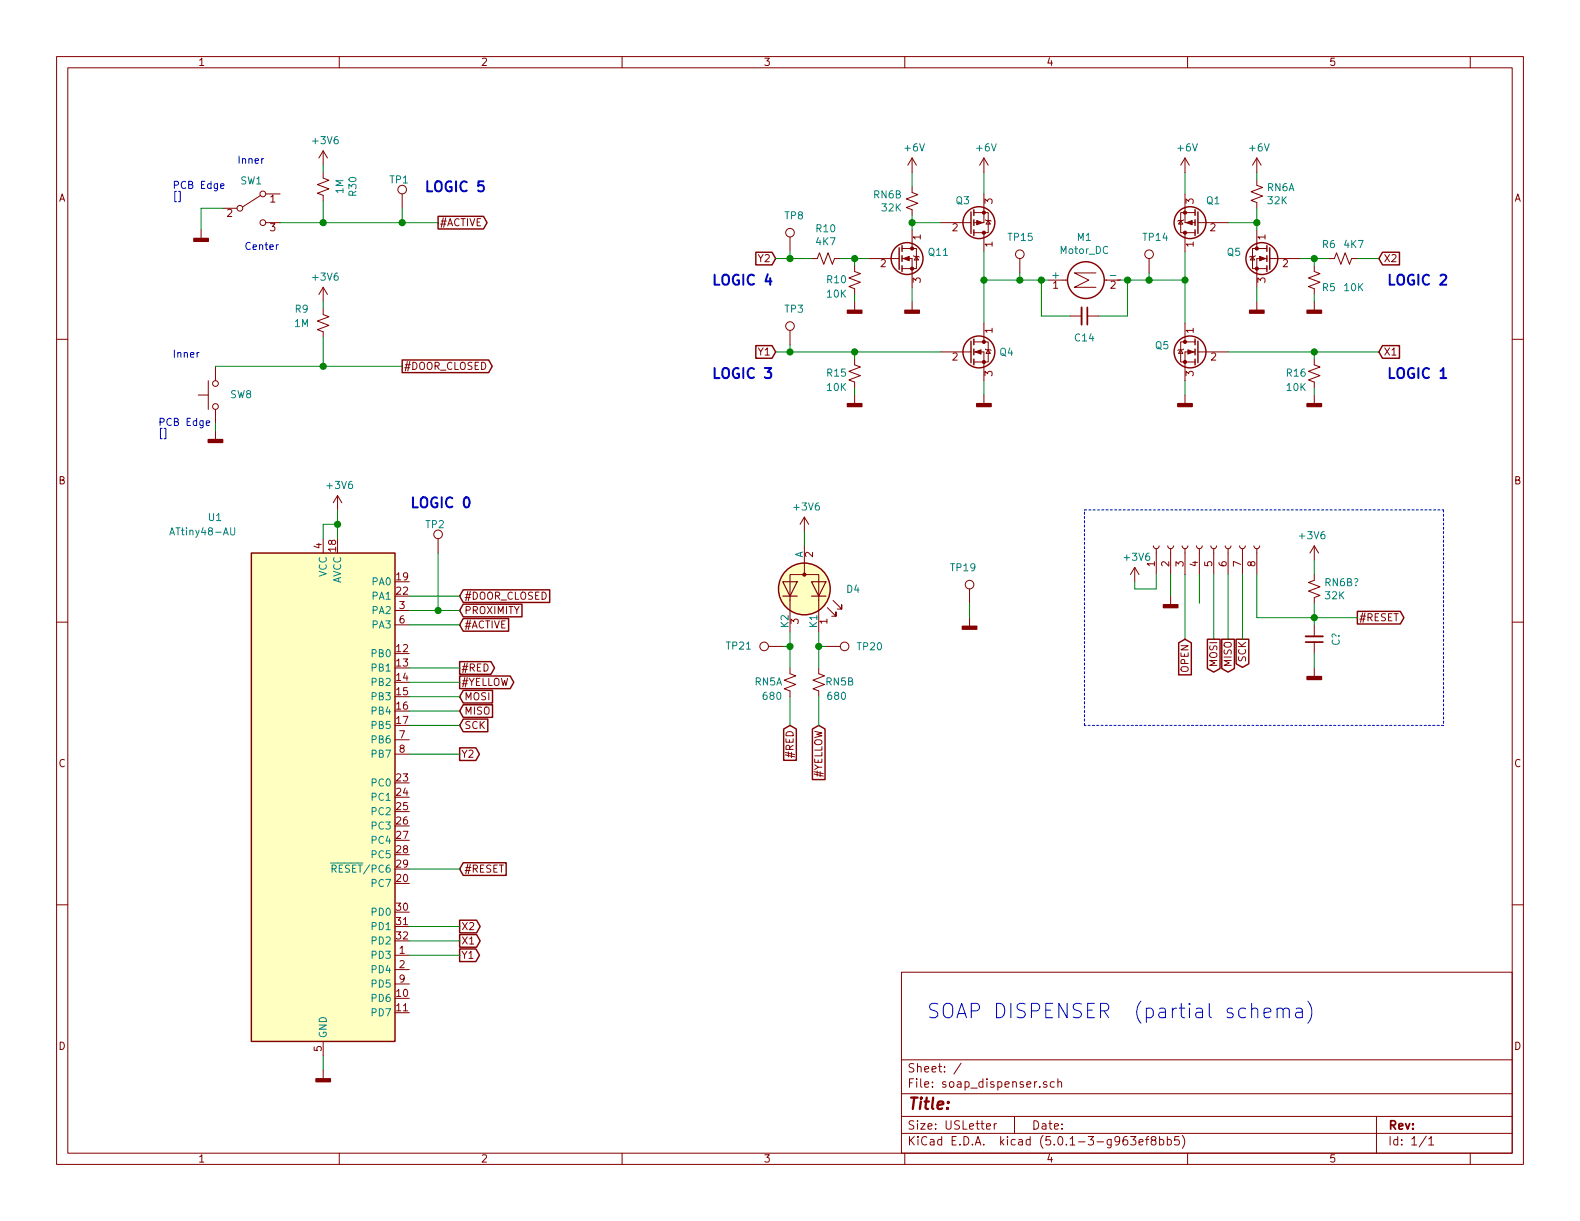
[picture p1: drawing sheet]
<svg xmlns="http://www.w3.org/2000/svg" width="279mm" height="216mm" viewBox="0 0 279 216" stroke-linecap="round" stroke-linejoin="round" font-family="sans-serif">
<g fill="none" stroke="#840000" stroke-width=".18">
<path d="M10 10h259.4v195.9h-259.4zM12 12h255.4v191.9h-255.4zM60 10v2M110 10v2M160 10v2M210 10v2M260 10v2M39.4 36.8h2.5M46.1 34.5l-3.2 2.1M47 39.4h2.5M47 34.3h2.5M57.1 30.5v1l1.1 .4-2.1 .7 2.1 .8-2.1 .8 1 .3v1.1"/>
<path d="M57.1 26.7v2.5M57.1 26.7l-.7 1.2M57.1 26.7l.8 1.2M71.1 34.3v2.5M161.3 33v1l1 .4-2 .8 2 .7-2 .8 1 .4v1M161.3 27.9v2.6M161.3 27.9l-.8 1.3M161.3 27.9l.8 1.3M166.4 39.4h5M171.5 39.4h.2M172.2 37.6h2.6v3.5h-.8M174 34.3v5.1h-1.8"/>
<path d="M174 27.9v2.6M174 27.9l-.8 1.3M174 27.9l.8 1.3M174.2 38.9l.2 .1h.7l.2 .1M174.8 39l.3 .6h-.7zM208.8 39l.4 .6h-.8zM209.3 38.9l-.1 .1h-.8l-.1 .1M209.5 27.9v2.6M209.5 34.3v5.1h1.8M209.5 27.9l-.7 1.3M209.5 27.9l.8 1.3M211.3 37.6h-2.5v3.5h.7"/>
<path d="M211.8 39.4h5.4M222.2 31.8v1l1.1 .3-2.1 .8 2.1 .8-2.1 .7 1 .4v1M222.2 27.9v2.6M222.2 27.9l-.7 1.3M222.2 27.9l.8 1.3M10 60h2M35.6 40.6v1.6M57.1 54.6v1l1.1 .4-2.1 .8 2.1 .7-2.1 .8 1 .4v1M57.1 50.8v2.5M57.1 50.8l-.7 1.3M57.1 50.8l.8 1.3M139.7 41.9v2.6"/>
<path d="M139.7 58.4v2.6M143.5 45.7h1l.4-1 .8 2 .7-2 .8 2 .4-1h1M151.1 47v1l1 .4-2 .7 2 .8-2 .8 1 .4v1M151.1 53.3v1.6M153.7 45.7h5M158.8 45.7h.2M159.5 45.7h1.8v5.1M159.5 43.9h1.8M161.3 43.9h.8v3.6h-2.6M161.3 40.6v3.3M161.3 53.3v1.6M161.5 45.2l.2 .1h.7l.2 .2"/>
<path d="M162.1 45.3l.3 .7h-.7zM172.2 41.1h1.8M174 41.1v3.4M174 57.2v3.3M180.3 45.7v2.6M185.4 49.5h3.4M189.2 55.9h2.1M192.3 55.9h2M193.8 48.3h-3.8l2.5 1.2-2.5 1.3h3.8M195.3 49.5h2.8M203.2 45.7v2.6M209.5 41.1v3.4"/>
<path d="M209.5 57.2v3.3M209.5 41.1h1.8M221.5 45.3l.4 .7h-.8zM222 45.2l-.1 .1h-.8l-.1 .2M222.2 43.9h-.7v3.6h2.5M222.2 40.6v3.3M222.2 53.3v1.6M222.2 43.9h1.8M224 45.7h-1.8v5.1M224.5 45.7h.2M224.8 45.7h5.1M232.4 47v1l1 .4-2 .7 2 .8-2 .8 1 .4v1"/>
<path d="M232.4 53.3v1.6M234.9 45.7h1.1l.3-1 .8 2 .8-2 .7 2 .4-1h1M267.4 60h2M35.1 69.9h1.7M36.8 67.3v5.1M38.1 64.8v2.5M38.1 72.4v2.5M38.1 76.2v1.5M151.1 63.5v1l1 .4-2 .8 2 .7-2 .8 1 .4v1M151.1 69.9v1.5M166.4 62.2h5M171.5 62.2h.2"/>
<path d="M172.2 62.2h1.8v5.1M172.2 60.5h1.8M174 60.5h.8v3.5h-2.6M174 69.9v1.5M174.2 61.7l.2 .1h.7l.2 .2M174.8 61.8l.3 .7h-.7zM208.8 61.8l.4 .7h-.8zM209.3 61.7l-.1 .1h-.8l-.1 .2M209.5 60.5h-.7v3.5h2.5M209.5 60.5h1.8M209.5 69.9v1.5M211.3 62.2h-1.8v5.1"/>
<path d="M211.8 62.2h.2M212.1 62.2h5.1M232.4 63.5v1l1 .4-2 .8 2 .7-2 .8 1 .4v1M232.4 69.9v1.5M57.1 95.3v2.5M59.7 87.6l-.8 1.3M59.7 87.6v2.6M59.7 87.6l.8 1.3M77.5 95.3v2.5M142.2 91.4v2.6M142.2 96.5v5.1M142.2 91.4l-.7 1.3"/>
<path d="M142.2 91.4l.8 1.3M204 96.5l.1 .3 .3 .2 .4-.1 .2-.4M204.5 97v4.6M206.5 96.5l.1 .3 .3 .2 .4-.1 .2-.4M207 97v4.6M209 96.5l.1 .3 .4 .2 .4-.1 .2-.4M209.5 97v4.6M211.6 96.5l.1 .3 .3 .2 .4-.1 .2-.4M212.1 97v4.6M214.1 96.5l.1 .3 .4 .2 .3-.1 .2-.4M214.6 97v4.6M216.7 96.5l.1 .3 .3 .2 .4-.1 .2-.4"/>
<path d="M217.2 97v4.6M219.2 96.5l.1 .3 .3 .2 .4-.1 .2-.4M219.7 97v4.6M221.7 96.5l.1 .3 .4 .2 .4-.1 .2-.4M222.2 97v4.6M232.4 96.5v2.6M232.4 96.5l.8 1.3M232.4 96.5l-.8 1.3M10 110h2M69.8 108h2.6M69.8 110.5h2.6M135.9 114.3h2.5"/>
<path d="M139.7 106.2v-4.6h5.1v4.6M139.7 118.1v1l1 .4-2 .8 2 .7-2 .8 1 .4v1M139.7 106v5.8M144.8 118.1v1l1 .4-2 .8 2 .7-2 .8 1 .4v1M144.8 106v5.8M146 114.3h2.6M146.3 107.4l1.5 1.6v-.8v.8h-.7M147.3 106.2l1.5 1.5v-.8v.8h-.7M171.4 104.1v2.6M171.4 109.2v1.5M200.7 100.3l-.8 1.3M200.7 100.3v2.6"/>
<path d="M200.7 100.3l.7 1.3M207 105.4v1.5M232.4 101.6v1l-1 .4 2 .8-2 .7 2 .8-1 .4v1M232.4 110.5v2M232.4 113.5v2.1M232.4 118.1v1.5M267.4 110h2M69.8 130.8h2.6M69.8 133.4h2.6M10 160h2M267.4 160h2M69.8 168.9h2.6"/>
<path d="M69.8 171.5h2.6M69.8 174h2.6M159.4 171.9h108v32h-108zM57.1 184.2v2.5M57.1 189.2v1.6M159.4 197.4h108M159.4 193.4h108M159.4 187.4h108M170 188l-1.3 1.9M174.4 199.2l.8-.2-.1-.2-.4-.1-.3 .2 .1 .7h.6M175.8 198.7v1M176.2 198.7l-.3 .1-.1 .2"/>
<path d="M179.4 197.4v3M185.1 191.3a.37 .37 0 0 0-.6 .2l.1 .2 .5 .1 .1 .2-.3 .3-.4-.1M186.4 191.3h-.4l-.3 .2 .1 .6 .2 .2 .4-.1M187.1 191.4v-.1a.37 .37 0 0 1 .6 .2v.8M187.1 190.8v1.5M243.4 197.4v6.5M60 203.9v2M110 203.9v2M159.4 200.4h108M160 203.9v2M199.9 201h1l-.5 .5 .4 .2v.6l-.2 .2-.7-.2M201.4 202l.7-.2v-.3h-.4l-.3 .2 .1 .7h.6"/>
<path d="M202.6 201.5h.5M203.1 201h-.3v.2v1.3M203.9 201.6l-.3-.3v-.2a.48 .48 0 0 1 .7-.1l.1 .2-.1 .3-.6 .2a.48 .48 0 0 0-.1 .6l.3 .2 .4-.2 .1-.4-.3-.3M205.1 201.5h.4l.3 .3-.1 .5-.2 .2-.4-.1M205.1 201v1.5M206.4 201.5h.5l.2 .3v.5l-.2 .2-.5-.1M206.4 201v1.5M208.5 201h-.7l-.1 .7 .2-.2 .5 .1 .2 .2-.1 .5-.2 .2-.6-.2M209.1 200.8a1.71 1.71 0 0 1 0 2.2M210 203.9v2M252.2 200.9l-1.2 1.9M252.7 201.4l.4-.4v1.5"/>
<path d="M252.7 202.5h.8M260 203.9v2"/>
<circle cx="42.4" cy="36.8" r=".51"/>
<circle cx="46.5" cy="34.3" r=".51"/>
<circle cx="46.5" cy="39.4" r=".51"/>
<circle cx="71.1" cy="33.5" r=".76"/>
<circle cx="139.7" cy="57.7" r=".76"/>
<circle cx="139.7" cy="41.1" r=".76"/>
<circle cx="180.3" cy="45" r=".76"/>
<circle cx="203.2" cy="45" r=".76"/>
<circle cx="38.1" cy="71.9" r=".51"/>
<circle cx="38.1" cy="67.8" r=".51"/>
<circle cx="77.5" cy="94.5" r=".76"/>
<circle cx="135.1" cy="114.3" r=".76"/>
<circle cx="149.4" cy="114.3" r=".76"/>
<circle cx="171.4" cy="103.4" r=".76"/>
</g>
<g fill="#ffffc2" stroke="#ffffc2" stroke-width=".18">
<path d="M44.4 97.8h25.4v86.4h-25.4z"/>
<circle cx="142.2" cy="104.1" r="4.6"/>
</g>
<g fill="none" stroke="#840000" stroke-width=".25">
<path d="M77.5 38.3h8l.6 1.1-.6 1.1h-8zM171.7 37.5v3.8M172.2 37.1v1M172.2 38.9v1M211.3 37.1v1M211.3 38.9v1M211.8 37.5v3.8M133.7 44.6h2.8l.7 1.1-.7 1.1h-2.8zM159 43.8v3.8M159.5 43.4v1.1M159.5 45.2v1M159.5 47v1"/>
<path d="M172.2 40.6v1.1M172.2 59.9v1.1M211.3 40.6v1.1M211.3 59.9v1.1M224 43.4v1.1M224 45.2v1M224 47v1M224.5 43.8v3.8M244.5 44.6h3v2.2h-3l-.7-1.1zM71.1 63.7h15.3l.6 1.1-.6 1.1h-15.3zM133.7 61.1h2.8l.7 1.1-.7 1.1h-2.8zM171.7 60.3v3.8"/>
<path d="M172.2 61.7v1M172.2 63.5v1M211.3 61.7v1M211.3 63.5v1M211.8 60.3v3.8M244.5 61.1h3v2.2h-3l-.7-1.1zM44.4 97.8h25.4v86.4h-25.4zM81.3 117h5.5l.7 1.1-.7 1.1h-5.5zM81.3 119.5h8.9l.7 1.2-.7 1.1h-8.9zM81.9 106.8h10.4v2.3h-10.4l-.6-1.1zM81.9 109.4h8v2.2h-8l-.6-1.1zM81.9 104.3h15.3v2.2h-15.3l-.6-1.1z"/>
<path d="M208.4 113.7l1.1-.7 1.2 .7v5.6h-2.3zM213.5 113h2.2v5.2l-1.1 .6-1.1-.6zM216.1 113h2.2v5.2l-1.1 .6-1.1-.6zM218.6 113h2.2v4.4l-1.1 .6-1.1-.6zM240 108.1h7.6l.7 1.1-.7 1.1h-7.6zM81.3 132.2h2.9l.6 1.2-.6 1.1h-2.9zM81.9 127.2h4.4v2.2h-4.4l-.6-1.1zM81.9 124.6h5.2v2.2h-5.2l-.6-1.1zM81.9 122.1h5.2v2.2h-5.2l-.6-1.1zM138.6 128.9l1.1-.6 1.1 .6v5.5h-2.2zM143.7 128.9l1.1-.6 1.1 .6v8.9h-2.2zM81.9 152.6h7.6v2.2h-7.6l-.6-1.1z"/>
<path d="M81.3 167.8h2.9l.6 1.1-.6 1.1h-2.9zM81.3 162.7h3l.6 1.1-.6 1.1h-3zM81.3 165.3h3l.6 1.1-.6 1.1h-3z"/>
<circle cx="173.1" cy="39.4" r="2.82"/>
<circle cx="210.4" cy="39.4" r="2.82"/>
<circle cx="160.4" cy="45.7" r="2.82"/>
<circle cx="192" cy="49.5" r="3.3"/>
<circle cx="223.1" cy="45.7" r="2.82"/>
<circle cx="173.1" cy="62.2" r="2.82"/>
<circle cx="210.4" cy="62.2" r="2.82"/>
<circle cx="142.2" cy="104.1" r="4.6"/>
</g>
<path d="M40.8 93.3v1.1l.2 .2h.3l.2-.2v-1.1M58.4 152.6h1.3M58.7 153.6h.6l.2-.2-.1-.3-.2-.1h-.5v1.2M59 153.6l.5 .6" fill="none" stroke="#008484" stroke-width=".18"/>
<g fill="#840000" stroke="#840000" stroke-width=".18">
<path d="M210.1 61.8l1 .4-1 .4z"/>
<path d="M172.7 39l1 .4-1 .4z"/>
<path d="M222.8 45.3l1 .4-1 .4z"/>
<path d="M159.8 45.7l1-.4v.8z"/>
<path d="M209.8 39.4l1-.4v.8z"/>
<path d="M172.5 62.2l1-.4v.8z"/>
<circle cx="209.5" cy="64" r=".28"/>
<circle cx="209.5" cy="60.5" r=".28"/>
<circle cx="174" cy="37.6" r=".28"/>
<circle cx="174" cy="41.1" r=".28"/>
<circle cx="222.2" cy="47.5" r=".28"/>
<circle cx="222.2" cy="43.9" r=".28"/>
<circle cx="161.3" cy="47.5" r=".28"/>
<circle cx="161.3" cy="43.9" r=".28"/>
<circle cx="209.5" cy="37.6" r=".28"/>
<circle cx="209.5" cy="41.1" r=".28"/>
<circle cx="174" cy="64" r=".28"/>
<circle cx="174" cy="60.5" r=".28"/>
<circle cx="142.2" cy="101.6" r=".28"/>
</g>
<g fill="#840000" stroke="#840000" stroke-width=".25">
<path d="M172.7 71.4h2.6v.5h-2.6z"/>
<path d="M221 54.9h2.5v.5h-2.5z"/>
<path d="M160 54.9h2.6v.5h-2.6z"/>
<path d="M208.3 71.4h2.5v.5h-2.5z"/>
<path d="M149.9 54.9h2.5v.5h-2.5z"/>
<path d="M231.1 54.9h2.6v.5h-2.6z"/>
<path d="M34.3 42.2h2.5v.5h-2.5z"/>
<path d="M36.8 77.7h2.6v.5h-2.6z"/>
<path d="M55.9 190.8h2.5v.5h-2.5z"/>
<path d="M231.1 119.6h2.6v.5h-2.6z"/>
<path d="M205.7 106.9h2.6v.5h-2.6z"/>
<path d="M149.9 71.4h2.5v.5h-2.5z"/>
<path d="M231.1 71.4h2.6v.5h-2.6z"/>
<path d="M170.2 110.7h2.5v.6h-2.5z"/>
</g>
<g fill="none" stroke="#008400" stroke-width=".18">
<path d="M39.4 36.8h-3.8v3.8M49.5 39.4h28M57.1 29.2v1.3M57.1 35.6v3.8M71.1 36.8v2.6M161.3 30.5v2.5M161.3 38.1v2.5M161.3 39.4h5.1M174 30.5v3.8M209.5 30.5v3.8M217.2 39.4h5M222.2 30.5v1.3"/>
<path d="M222.2 36.8v3.8M57.1 53.3v1.3M57.1 59.7v5.1M137.2 45.7h6.3M139.7 44.5v1.2M148.6 45.7h5.1M151.1 45.7v1.3M151.1 52.1v1.2M161.3 50.8v2.5M174 49.5h11.4M174 44.5v12.7M180.3 48.3v1.2"/>
<path d="M184.1 49.5v6.4h5.1M198.1 49.5h11.4M199.4 49.5v6.4h-5.1M203.2 48.3v1.2M209.5 44.5v12.7M222.2 50.8v2.5M229.9 45.7h5M232.4 45.7v1.3M232.4 52.1v1.2M240 45.7h3.8M38.1 74.9v1.3M38.1 64.8h33"/>
<path d="M137.2 62.2h29.2M139.7 61v1.2M151.1 62.2v1.3M151.1 68.6v1.3M174 67.3v2.6M209.5 67.3v2.6M217.2 62.2h26.6M232.4 62.2v1.3M232.4 68.6v1.3M59.7 92.7h-2.6v2.6M59.7 90.2v5.1M77.5 97.8v10.2"/>
<path d="M142.2 94v2.5M232.4 99.1v2.5M72.4 108h8.9M72.4 110.5h8.9M72.4 105.4h8.9M72.4 118.1h8.9M138.4 114.3h1.3M139.7 111.8v6.3M144.8 114.3h1.2M144.8 111.8v6.3M171.4 106.7v2.5M204.5 101.6v2.5h-3.8v-1.2"/>
<path d="M207 101.6v3.8M209.5 101.6v11.4M212.1 101.6v5.1M214.6 101.6v11.4M217.2 101.6v11.4M219.7 101.6v11.4M222.2 101.6v7.6h17.8M232.4 106.7v3.8M232.4 115.6v2.5M72.4 133.4h8.9M72.4 120.7h8.9M72.4 128.3h8.9"/>
<path d="M72.4 125.7h8.9M72.4 123.2h8.9M139.7 123.2v5.1M144.8 123.2v5.1M72.4 153.7h8.9M72.4 168.9h8.9M72.4 163.8h8.9M72.4 166.4h8.9M57.1 186.7v2.5"/>
</g>
<g fill="#008400" stroke="#008400" stroke-width=".25">
<circle cx="222.3" cy="39.4" r=".51"/>
<circle cx="209.6" cy="49.5" r=".51"/>
<circle cx="161.3" cy="39.4" r=".51"/>
<circle cx="174" cy="49.5" r=".51"/>
<circle cx="151.1" cy="45.7" r=".51"/>
<circle cx="232.4" cy="45.7" r=".51"/>
<circle cx="199.4" cy="49.5" r=".51"/>
<circle cx="184.2" cy="49.5" r=".51"/>
<circle cx="203.2" cy="49.5" r=".51"/>
<circle cx="180.3" cy="49.5" r=".51"/>
<circle cx="57.2" cy="39.4" r=".51"/>
<circle cx="57.2" cy="64.8" r=".51"/>
<circle cx="59.7" cy="92.7" r=".51"/>
<circle cx="71.1" cy="39.4" r=".51"/>
<circle cx="139.7" cy="114.3" r=".51"/>
<circle cx="144.8" cy="114.3" r=".51"/>
<circle cx="232.4" cy="109.2" r=".51"/>
<circle cx="77.5" cy="108" r=".51"/>
<circle cx="139.7" cy="45.7" r=".51"/>
<circle cx="139.7" cy="62.2" r=".51"/>
<circle cx="151.1" cy="62.2" r=".51"/>
<circle cx="232.4" cy="62.2" r=".51"/>
</g>
<path d="M191.3 54.4v3M230.9 112.5h3" fill="none" stroke="#840000" stroke-width=".33"/>
<path d="M192.3 54.4v3M230.9 113.5h3" fill="none" stroke="#840000" stroke-width=".3"/>
<path d="M138.4 102.9h2.6l-1.3 2.5zM138.4 105.4h2.6M143.5 102.9h2.5l-1.2 2.5zM143.5 105.4h2.5" fill="none" stroke="#840000" stroke-width=".2"/>
<path d="M39 32.9l.6-.1-.1-.3h-.3l-.2 .2 .1 .6h.4M46.6 28l-.2 .1-.1 .2M49.2 43.3l-.3 .2M35.2 62.3l-.2 .1-.2 .2M36.5 74.8l.6-.1-.1-.3h-.3l-.2 .2v.6h.5M223.5 179.1l1.2-.2-.1-.5-.7-.1-.4 .3v1l.1 .2 .3 .2 .7-.2M225.8 178.5a.61 .61 0 0 1 1.1 .1v1.4M225.8 178.3v1.7M226.9 178.6a.62 .62 0 0 1 1-.2l.1 1.6M229.2 178.4l.2-.1 .8 .1 .1 .2v1.4M230.3 178.9l-.3 .1h-.6a.5 .5 0 0 0-.3 .5 .5 .5 0 0 0 .3 .5h.6l.3-.2M231.3 177a2.98 2.98 0 0 1 0 3.9" fill="none" stroke="#0000c2" stroke-width=".18"/>
<path d="M191.8 90.2h63.5M255.3 90.2v38.1M191.8 128.3v-38.1M255.3 128.3h-63.5" fill="none" stroke="#0000c2" stroke-width=".18" stroke-dasharray=".4 .4"/>
<path d="M135.8 48.5l-.4 1.3h1M254.7 66.9h1.1" fill="none" stroke="#0000c2" stroke-width=".36"/>
<text font-size="3.5" fill="#0000c2" x="163.8" y="180.1">SOAP DISPENSER (partial schema)</text>
<text font-size="2.8" fill="#840000" x="160.4" y="196.2">Title:</text>
<g font-size="2.5" fill="#0000c2">
<text x="74.9" y="33.9">LOGIC 5</text>
<text x="125.7" y="50.4">LOGIC 4</text>
<text x="245.1" y="50.4">LOGIC 2</text>
<text x="125.7" y="67">LOGIC 3</text>
<text x="245.1" y="67">LOGIC 1</text>
<text x="72.4" y="89.8">LOGIC 0</text>
</g>
<g font-size="2.1" fill="#840000">
<text x="160.4" y="189.6">Sheet: /</text>
<text x="160.4" y="192.3">File: soap_dispenser.sch</text>
<text x="160.4" y="202.5">KiCad E.D.A. kicad (5.0.1-3-g963ef8bb5)</text>
<text x="160.4" y="199.7">Size: USLetter</text>
<text x="182.4" y="199.7">Date:</text>
<text x="245.4" y="199.7">Rev:</text>
<text x="245.4" y="202.5">Id: 1/1</text>
</g>
<g font-size="1.8" fill="#840000">
<text x="35" y="11.6">1</text>
<text x="85" y="11.6">2</text>
<text x="135" y="11.6">3</text>
<text x="185" y="11.6">4</text>
<text x="235" y="11.6">5</text>
<text x="10.4" y="35.6">A</text>
<text x="47.8" y="35.8">1</text>
<text x="267.8" y="35.6">A</text>
<text x="40.2" y="38.4">2</text>
<text x="47.8" y="40.9">3</text>
<text x="77.7" y="40">#ACTIVE</text>
<text x="168.4" y="40.9">2</text>
<text x="175.5" y="36" transform="rotate(-90 175.5 36)">3</text>
<text x="211.1" y="36" transform="rotate(-90 211.1 36)">3</text>
<text x="214" y="40.9">2</text>
<text x="134.2" y="46.4">Y2</text>
<text x="155.7" y="47.2">2</text>
<text x="162.8" y="42.4" transform="rotate(-90 162.8 42.4)">1</text>
<text x="175.5" y="43.7" transform="rotate(-90 175.5 43.7)">1</text>
<text x="211.1" y="43.7" transform="rotate(-90 211.1 43.7)">1</text>
<text x="223.8" y="42.4" transform="rotate(-90 223.8 42.4)">1</text>
<text x="226.8" y="47.2">2</text>
<text x="244.6" y="46.4">X2</text>
<text x="162.8" y="50" transform="rotate(-90 162.8 50)">3</text>
<text x="186.2" y="51.1">1</text>
<text x="196.4" y="51.1">2</text>
<text x="223.8" y="50" transform="rotate(-90 223.8 50)">3</text>
<text x="175.5" y="58.9" transform="rotate(-90 175.5 58.9)">1</text>
<text x="211.1" y="58.9" transform="rotate(-90 211.1 58.9)">1</text>
<text x="71.4" y="65.4">#DOOR_CLOSED</text>
<text x="134.2" y="62.9">Y1</text>
<text x="168.4" y="63.8">2</text>
<text x="214.1" y="63.8">2</text>
<text x="244.6" y="62.9">X1</text>
<text x="175.5" y="66.5" transform="rotate(-90 175.5 66.5)">3</text>
<text x="211.1" y="66.5" transform="rotate(-90 211.1 66.5)">3</text>
<text x="10.4" y="85.6">B</text>
<text x="267.8" y="85.6">B</text>
<text x="56.9" y="97" transform="rotate(-90 56.9 97)">4</text>
<text x="59.4" y="97.5" transform="rotate(-90 59.4 97.5)">18</text>
<text x="143.8" y="98.5" transform="rotate(-90 143.8 98.5)">2</text>
<text x="204.2" y="100.2" transform="rotate(-90 204.2 100.2)">1</text>
<text x="206.8" y="100.2" transform="rotate(-90 206.8 100.2)">2</text>
<text x="209.3" y="100.2" transform="rotate(-90 209.3 100.2)">3</text>
<text x="211.8" y="100.2" transform="rotate(-90 211.8 100.2)">4</text>
<text x="214.4" y="100.2" transform="rotate(-90 214.4 100.2)">5</text>
<text x="216.9" y="100.2" transform="rotate(-90 216.9 100.2)">6</text>
<text x="219.5" y="100.2" transform="rotate(-90 219.5 100.2)">7</text>
<text x="222" y="100.2" transform="rotate(-90 222 100.2)">8</text>
<text x="70.2" y="102.6">19</text>
<text x="70.2" y="105.2">22</text>
<text x="70.6" y="107.7">3</text>
<text x="82.1" y="106">#DOOR_CLOSED</text>
<text x="70.6" y="110.2">6</text>
<text x="82.1" y="108.6">PROXIMITY</text>
<text x="82.1" y="111.1">#ACTIVE</text>
<text x="141.2" y="110.3" transform="rotate(-90 141.2 110.3)">3</text>
<text x="146.3" y="110.3" transform="rotate(-90 146.3 110.3)">1</text>
<text x="240.3" y="109.9">#RESET</text>
<text x="70.2" y="115.3">12</text>
<text x="70.2" y="117.9">13</text>
<text x="81.5" y="118.7">#RED</text>
<text x="210.2" y="118.8" transform="rotate(-90 210.2 118.8)">OPEN</text>
<text x="215.3" y="117.8" transform="rotate(-90 215.3 117.8)">MOSI</text>
<text x="217.8" y="117.8" transform="rotate(-90 217.8 117.8)">MISO</text>
<text x="220.3" y="117" transform="rotate(-90 220.3 117)">SCK</text>
<text x="70.2" y="120.4">14</text>
<text x="70.2" y="122.9">15</text>
<text x="70.2" y="125.5">16</text>
<text x="81.5" y="121.3">#YELLOW</text>
<text x="82.1" y="123.8">MOSI</text>
<text x="70.2" y="128">17</text>
<text x="70.6" y="130.6">7</text>
<text x="82.1" y="128.9">SCK</text>
<text x="82.1" y="126.4">MISO</text>
<text x="10.4" y="135.6">C</text>
<text x="70.6" y="133.1">8</text>
<text x="81.5" y="134">Y2</text>
<text x="140.3" y="133.8" transform="rotate(-90 140.3 133.8)">#RED</text>
<text x="145.4" y="137.6" transform="rotate(-90 145.4 137.6)">#YELLOW</text>
<text x="267.8" y="135.6">C</text>
<text x="70.2" y="138.2">23</text>
<text x="70.2" y="140.7">24</text>
<text x="70.2" y="143.3">25</text>
<text x="70.2" y="145.8">26</text>
<text x="70.2" y="148.3">27</text>
<text x="70.2" y="156">20</text>
<text x="70.2" y="150.9">28</text>
<text x="70.2" y="153.4">29</text>
<text x="82.1" y="154.3">#RESET</text>
<text x="70.2" y="161">30</text>
<text x="70.2" y="163.6">31</text>
<text x="70.2" y="166.1">32</text>
<text x="81.5" y="164.5">X2</text>
<text x="81.5" y="167">X1</text>
<text x="70.6" y="168.7">1</text>
<text x="70.6" y="171.2">2</text>
<text x="70.6" y="173.7">9</text>
<text x="81.5" y="169.5">Y1</text>
<text x="70.2" y="176.3">10</text>
<text x="70.2" y="178.8">11</text>
<text x="10.4" y="185.6">D</text>
<text x="56.9" y="185.9" transform="rotate(-90 56.9 185.9)">5</text>
<text x="267.8" y="185.6">D</text>
<text x="35" y="205.5">1</text>
<text x="85" y="205.5">2</text>
<text x="135" y="205.5">3</text>
<text x="185" y="205.5">4</text>
<text x="235" y="205.5">5</text>
</g>
<g font-size="1.8" fill="#0000c2">
<text x="41.9" y="29">Inner</text>
<text x="30.5" y="33.4">PCB Edge</text>
<text x="30.5" y="35.3">[]</text>
<text x="43.2" y="44.2">Center</text>
<text x="30.5" y="63.2">Inner</text>
<text x="27.9" y="75.3">PCB Edge</text>
<text x="27.9" y="77.2">[]</text>
</g>
<g font-size="1.8" fill="#008484">
<text x="55.4" y="25.5">+3V6</text>
<text x="160.1" y="26.8">+6V</text>
<text x="172.8" y="26.8">+6V</text>
<text x="208.3" y="26.8">+6V</text>
<text x="221" y="26.8">+6V</text>
<text x="42.5" y="32.6">SW1</text>
<text x="60.7" y="34.2" transform="rotate(-90 60.7 34.2)">1M</text>
<text x="63" y="34.6" transform="rotate(-90 63 34.6)">R30</text>
<text x="69" y="32.4">TP1</text>
<text x="154.5" y="35.1">RN6B</text>
<text x="224.1" y="33.8">RN6A</text>
<text x="138.8" y="38.8">TP8</text>
<text x="144.4" y="41.1">R10</text>
<text x="156" y="37.4">32K</text>
<text x="169.1" y="36.1">Q3</text>
<text x="213.4" y="36.1">Q1</text>
<text x="224.3" y="36.1">32K</text>
<text x="144.4" y="43.4">4K7</text>
<text x="164.3" y="45.2">Q11</text>
<text x="178.4" y="42.6">TP15</text>
<text x="187.5" y="44.9">Motor_DC</text>
<text x="190.5" y="42.6">M1</text>
<text x="202.2" y="42.6">TP14</text>
<text x="217" y="45.2">Q5</text>
<text x="233.9" y="43.9">R6</text>
<text x="237.8" y="43.9">4K7</text>
<text x="55.4" y="49.6">+3V6</text>
<text x="146.3" y="50.1">R10</text>
<text x="146.3" y="52.6">10K</text>
<text x="186.2" y="49.3">+</text>
<text x="196.6" y="49.3">-</text>
<text x="233.9" y="51.5">R5</text>
<text x="237.8" y="51.5">10K</text>
<text x="52.1" y="57.8">1M</text>
<text x="52.2" y="55.3">R9</text>
<text x="138.8" y="55.3">TP3</text>
<text x="176.8" y="62.9">Q4</text>
<text x="190.1" y="60.4">C14</text>
<text x="204.3" y="61.7">Q5</text>
<text x="40.7" y="70.4">SW8</text>
<text x="146.3" y="66.6">R15</text>
<text x="146.3" y="69.1">10K</text>
<text x="227.6" y="66.6">R16</text>
<text x="227.6" y="69.1">10K</text>
<text x="58" y="86.5">+3V6</text>
<text x="30.6" y="94.7">ATtiny48-AU</text>
<text x="36.9" y="92.1">U1</text>
<text x="75.3" y="93.4">TP2</text>
<text x="140.5" y="90.3">+3V6</text>
<text x="229.9" y="95.4">+3V6</text>
<text x="142" y="98.7" transform="rotate(-90 142 98.7)">A</text>
<text x="168.2" y="101">TP19</text>
<text x="199" y="99.2">+3V6</text>
<text x="57.8" y="102" transform="rotate(-90 57.8 102)">VCC</text>
<text x="60.3" y="103.3" transform="rotate(-90 60.3 103.3)">AVCC</text>
<text x="65.9" y="103.5">PA0</text>
<text x="65.9" y="106">PA1</text>
<text x="149.8" y="104.8">D4</text>
<text x="234.3" y="103.7">RN6B?</text>
<text x="234.4" y="106">32K</text>
<text x="65.9" y="108.6">PA2</text>
<text x="65.9" y="111.1">PA3</text>
<text x="139.4" y="111" transform="rotate(-90 139.4 111)">K2</text>
<text x="144.5" y="111" transform="rotate(-90 144.5 111)">K1</text>
<text x="65.9" y="116.2">PB0</text>
<text x="65.9" y="118.7">PB1</text>
<text x="128.5" y="114.9">TP21</text>
<text x="151.7" y="115">TP20</text>
<text x="236.9" y="114.2" transform="rotate(-90 236.9 114.2)">C?</text>
<text x="65.9" y="121.3">PB2</text>
<text x="65.9" y="123.8">PB3</text>
<text x="133.5" y="121.2">RN5A</text>
<text x="135.1" y="123.7">680</text>
<text x="146.1" y="121.2">RN5B</text>
<text x="146.5" y="123.7">680</text>
<text x="65.9" y="126.4">PB4</text>
<text x="65.9" y="128.9">PB5</text>
<text x="65.9" y="131.4">PB6</text>
<text x="65.9" y="134">PB7</text>
<text x="65.9" y="139.1">PC0</text>
<text x="65.9" y="141.6">PC1</text>
<text x="65.9" y="144.1">PC2</text>
<text x="65.9" y="146.7">PC3</text>
<text x="65.9" y="149.2">PC4</text>
<text x="59.5" y="154.3">RESET/PC6</text>
<text x="65.9" y="151.8">PC5</text>
<text x="65.9" y="156.8">PC7</text>
<text x="65.9" y="161.9">PD0</text>
<text x="65.9" y="164.5">PD1</text>
<text x="65.9" y="167">PD2</text>
<text x="65.9" y="169.5">PD3</text>
<text x="65.9" y="172.1">PD4</text>
<text x="65.9" y="177.2">PD6</text>
<text x="65.9" y="179.7">PD7</text>
<text x="65.9" y="174.6">PD5</text>
<text x="57.8" y="183.6" transform="rotate(-90 57.8 183.6)">GND</text>
</g>
</svg>
